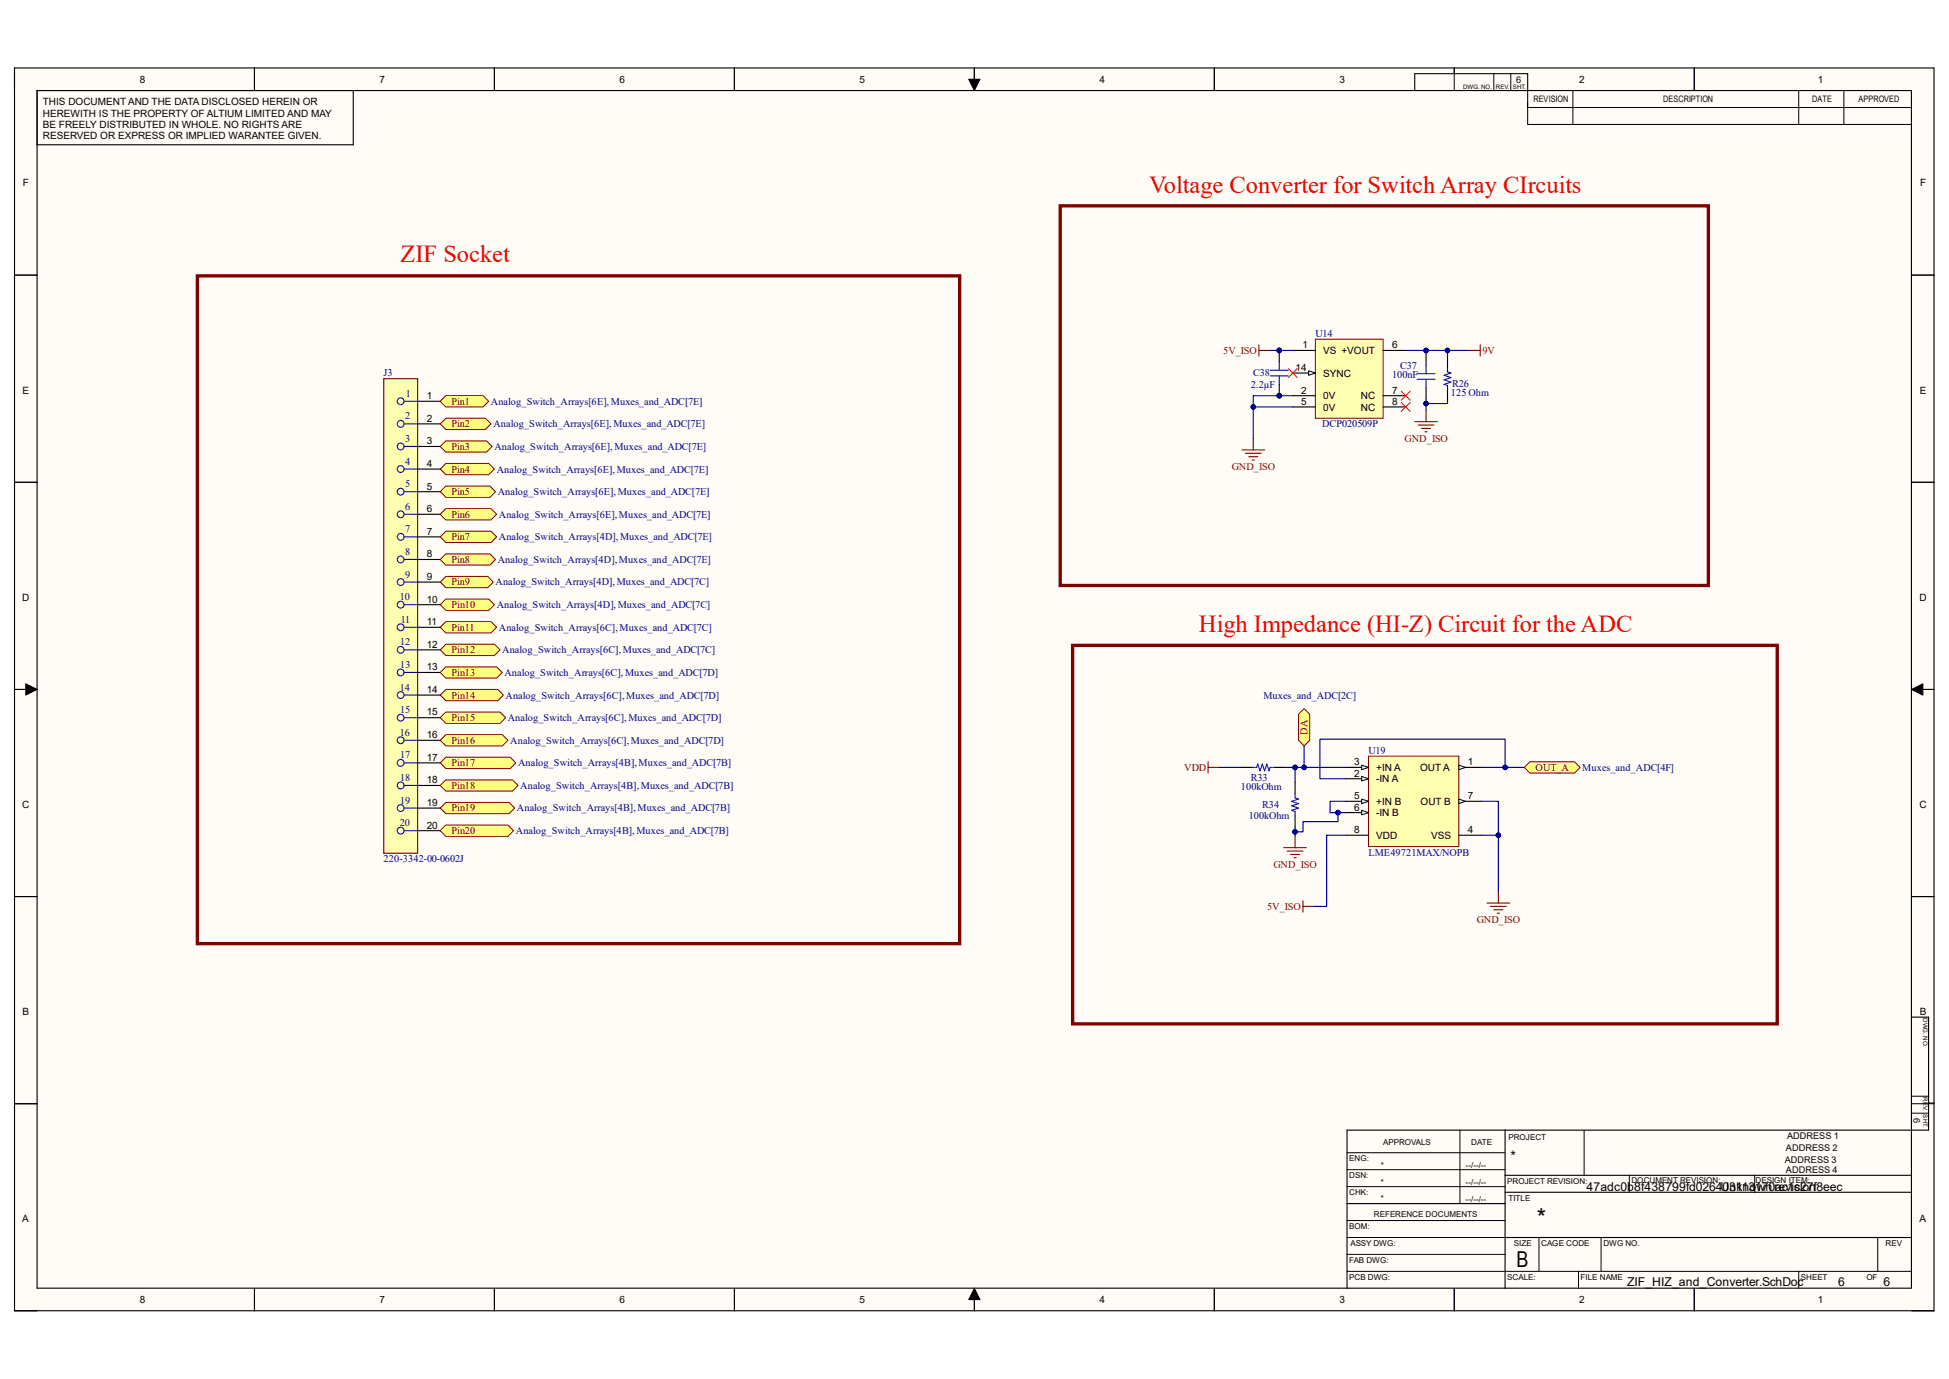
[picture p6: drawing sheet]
<svg xmlns="http://www.w3.org/2000/svg" width="297mm" height="210mm" viewBox="0 0 297 210" stroke-linecap="round" stroke-linejoin="round" font-family="sans-serif">
<g fill="#fffcf8">
<path d="M2.2 10.4h292.6v189.2h-292.6z" fill-rule="evenodd"/>
<path d="M5.7 13.8h285.6v182.4h-285.6z" fill-rule="evenodd"/>
</g>
<g fill="none" stroke="#000" stroke-width=".15">
<path d="M2.2 10.3v3.5M38.8 10.3v3.5M75.3 10.3v3.5M111.9 10.4v3.4M147.6 12.1h1.7l-.8 1.7zM148.5 10.4v3.4M185 10.4v3.4M221.6 10.4v3.4M227.6 11.2v2.6M230.2 11.2v2.6M232.8 13.8v5.2h58.5M232.8 16.4h58.5"/>
<path d="M239.7 13.8v5.2M258.2 10.4v3.4M274.1 13.8v5.2M281 13.8v5.2M2.2 41.9h3.4M291.3 41.9h3.5M2.2 73.4h3.4M291.3 73.4h3.5M2.2 105h3.4M3.9 104.1l1.7 .9-1.7 .9zM291.3 105l1.7-.9v1.8zM291.3 105h3.5"/>
<path d="M2.2 136.5h3.4M291.3 136.5h3.5M2.2 168.1h3.4M205.3 178.1h24.1M205.3 175.6h24.1M222.5 172.1v11.2M241.4 172.1v6.9M248.3 179v2.6M267.4 179v2.6M291.3 168.1h3.5M291.3 169.5h2.6M291.3 167h2.6"/>
<path d="M2.2 196.2v3.4h3.5M38.8 196.2v3.4M75.3 196.2v3.4M111.9 196.2v3.4M148.5 196.2l.8 1.7h-1.7zM148.5 196.2v3.4M185 196.2v3.4M205.3 193.6h86M205.3 180.7h24.1M205.3 188.5h24.1M205.3 185.9h24.1M205.3 191h24.1"/>
<path d="M221.6 196.2v3.4M234.5 188.5v5.1M240.5 193.6v2.6M244 188.5v5.1M258.2 196.2v3.4M274.1 193.6v2.6M286.2 188.5v5.1M291.3 199.6h3.5"/>
</g>
<g fill="none" stroke="#000" stroke-width=".17">
<path d="M2.2 10.4h292.5v189.2h-292.5zM5.6 13.8h285.7v182.4h-285.6zM38.8 10.3v3.5M53.8 13.8v8.3h-48.2M75.3 10.3v3.5M111.9 10.4v3.4M148.5 10.4v3.4M185 10.4v3.4M215.6 13.8v-2.6h17.2v2.6M221.6 10.4v.8M258.2 10.4v3.4M2.2 41.9h3.4"/>
<path d="M291.3 41.9h3.5M2.2 73.4h3.4M291.3 73.4h3.5M2.2 105h3.4M291.3 105h3.5M2.2 136.5h3.4M291.3 136.5h3.5M291.3 154.9h2.6v17.2h-88.6v24.1M2.2 168.1h3.4M229.4 179h61.9M229.4 172.1v24.1M293.9 168h.9"/>
<path d="M38.8 196.2v3.4M75.3 196.2v3.4M111.9 196.2v3.4M148.5 196.2v3.4M185 196.2v3.4M205.3 183.3h24.1M221.6 196.2v3.4M229.4 181.6h61.9M229.4 188.5h61.9M258.2 196.2v3.4"/>
</g>
<path d="M147.6 12.1h1.7l-.8 1.7zM3.9 104.1l1.7 .9-1.7 .9zM291.3 105l1.7-.9v1.8zM148.5 196.2l.8 1.7h-1.7z" fill="#000"/>
<path d="M58.5 57.7h5.1v72.3h-5.1z" fill-rule="evenodd" fill="#ffffb0"/>
<path d="M58.5 57.7h5.1v72.3h-5.1z" fill="none" stroke="#800000" stroke-width=".17"/>
<g fill="none" stroke="#00f" stroke-width=".17">
<path d="M61.6 61.1h2M61.6 64.6h2M61.6 68h2M61.6 71.4h2M61.6 74.9h2M61.6 78.3h2M61.6 81.8h2M61.6 85.2h2M61.6 88.7h2M61.6 92.1h2M61.6 95.5h2M61.6 99h2"/>
<path d="M61.6 102.4h2M61.6 105.9h2M61.6 109.3h2M61.6 112.7h2M61.6 116.2h2M61.6 119.6h2M61.6 123.1h2M61.6 126.5h2"/>
<circle cx="61.1" cy="74.9" r=".52"/>
<circle cx="61.1" cy="61.1" r=".52"/>
<circle cx="61.1" cy="68" r=".52"/>
<circle cx="61.1" cy="64.6" r=".52"/>
<circle cx="61.1" cy="71.4" r=".52"/>
<circle cx="61.1" cy="78.3" r=".52"/>
<circle cx="61.1" cy="92.1" r=".52"/>
<circle cx="61.1" cy="81.8" r=".52"/>
<circle cx="61.1" cy="95.5" r=".52"/>
<circle cx="61.1" cy="99" r=".52"/>
<circle cx="61.1" cy="88.6" r=".52"/>
<circle cx="61.1" cy="85.2" r=".52"/>
<circle cx="61.1" cy="119.6" r=".52"/>
<circle cx="61.1" cy="105.9" r=".52"/>
<circle cx="61.1" cy="109.3" r=".52"/>
<circle cx="61.1" cy="116.2" r=".52"/>
<circle cx="61.1" cy="112.7" r=".52"/>
<circle cx="61.1" cy="102.4" r=".52"/>
<circle cx="61.1" cy="123.1" r=".52"/>
<circle cx="61.1" cy="126.5" r=".52"/>
</g>
<g fill="none" stroke="#000" stroke-width=".17">
<path d="M63.6 61.1h3.5M63.6 64.6h3.5M63.6 68h3.5M63.6 71.4h3.5M63.6 74.9h3.5M63.6 78.3h3.5M63.6 81.8h3.5M63.6 85.2h3.5M63.6 88.7h3.5M63.6 92.1h3.5M63.6 95.5h3.5M63.6 99h3.5"/>
<path d="M63.6 102.4h3.5M63.6 105.9h3.5M63.6 109.3h3.5M63.6 112.7h3.5M63.6 116.2h3.5M63.6 119.6h3.5M63.6 123.1h3.5M63.6 126.5h3.5"/>
</g>
<path d="M67.1 61.1l.8-.8h5.7l.9 .8-.9 .9h-5.7z" fill-rule="evenodd" fill="#ffff80"/>
<path d="M67.1 61.1l.8-.8h5.7l.9 .8-.9 .9h-5.7z" fill="none" stroke="#800000" stroke-width=".15"/>
<path d="M67.1 64.6l.8-.9h6.1l.8 .9-.8 .8h-6.1z" fill-rule="evenodd" fill="#ffff80"/>
<path d="M67.1 64.6l.8-.9h6.1l.8 .9-.8 .8h-6.1z" fill="none" stroke="#800000" stroke-width=".15"/>
<path d="M67.1 68l.8-.9h6.2l.9 .9-.9 .9h-6.2z" fill-rule="evenodd" fill="#ffff80"/>
<path d="M67.1 68l.8-.9h6.2l.9 .9-.9 .9h-6.2z" fill="none" stroke="#800000" stroke-width=".15"/>
<path d="M67.1 71.4l.8-.8h6.6l.8 .8-.8 .9h-6.6z" fill-rule="evenodd" fill="#ffff80"/>
<path d="M67.1 71.4l.8-.8h6.6l.8 .8-.8 .9h-6.6z" fill="none" stroke="#800000" stroke-width=".15"/>
<path d="M67.1 74.9l.8-.9h6.8l.8 .9-.8 .8h-6.8z" fill-rule="evenodd" fill="#ffff80"/>
<path d="M67.1 74.9l.8-.9h6.8l.8 .9-.8 .8h-6.8z" fill="none" stroke="#800000" stroke-width=".15"/>
<path d="M67.9 77.5h6.9l.9 .8-.9 .9h-6.9l-.8-.9z" fill-rule="evenodd" fill="#ffff80"/>
<path d="M67.9 77.5h6.9l.9 .8-.9 .9h-6.9l-.8-.9z" fill="none" stroke="#800000" stroke-width=".15"/>
<path d="M67.1 81.8l.8-.9h6.9l.9 .9-.9 .8h-6.9z" fill-rule="evenodd" fill="#ffff80"/>
<path d="M67.1 81.8l.8-.9h6.9l.9 .9-.9 .8h-6.9z" fill="none" stroke="#800000" stroke-width=".15"/>
<path d="M67.1 85.2l.8-.9h6.8l.8 .9-.8 .9h-6.8z" fill-rule="evenodd" fill="#ffff80"/>
<path d="M67.1 85.2l.8-.9h6.8l.8 .9-.8 .9h-6.8z" fill="none" stroke="#800000" stroke-width=".15"/>
<path d="M67.9 87.8h6.4l.9 .9-.9 .8h-6.4l-.8-.8z" fill-rule="evenodd" fill="#ffff80"/>
<path d="M67.9 87.8h6.4l.9 .9-.9 .8h-6.4l-.8-.8z" fill="none" stroke="#800000" stroke-width=".15"/>
<path d="M67.1 92.1l.8-.9h6.6l.8 .9-.8 .9h-6.6z" fill-rule="evenodd" fill="#ffff80"/>
<path d="M67.1 92.1l.8-.9h6.6l.8 .9-.8 .9h-6.6z" fill="none" stroke="#800000" stroke-width=".15"/>
<path d="M67.1 95.5l.8-.8h6.9l.9 .8-.9 .9h-6.9z" fill-rule="evenodd" fill="#ffff80"/>
<path d="M67.1 95.5l.8-.8h6.9l.9 .8-.9 .9h-6.9z" fill="none" stroke="#800000" stroke-width=".15"/>
<path d="M67.1 99l.8-.9h7.4l.9 .9-.9 .8h-7.4z" fill-rule="evenodd" fill="#ffff80"/>
<path d="M67.1 99l.8-.9h7.4l.9 .9-.9 .8h-7.4z" fill="none" stroke="#800000" stroke-width=".15"/>
<path d="M67.1 102.4l.8-.8h7.8l.8 .8-.8 .9h-7.8z" fill-rule="evenodd" fill="#ffff80"/>
<path d="M67.1 102.4l.8-.8h7.8l.8 .8-.8 .9h-7.8z" fill="none" stroke="#800000" stroke-width=".15"/>
<path d="M67.9 105h8l.8 .9-.8 .8h-8l-.8-.8z" fill-rule="evenodd" fill="#ffff80"/>
<path d="M67.9 105h8l.8 .9-.8 .8h-8l-.8-.8z" fill="none" stroke="#800000" stroke-width=".15"/>
<path d="M67.1 109.3l.8-.9h8.3l.9 .9-.9 .9h-8.3z" fill-rule="evenodd" fill="#ffff80"/>
<path d="M67.1 109.3l.8-.9h8.3l.9 .9-.9 .9h-8.3z" fill="none" stroke="#800000" stroke-width=".15"/>
<path d="M67.9 111.9h8.6l.9 .8-.9 .9h-8.6l-.8-.9z" fill-rule="evenodd" fill="#ffff80"/>
<path d="M67.9 111.9h8.6l.9 .8-.9 .9h-8.6l-.8-.9z" fill="none" stroke="#800000" stroke-width=".15"/>
<path d="M67.9 115.3h9.9l.8 .9-.8 .8h-9.9l-.8-.8z" fill-rule="evenodd" fill="#ffff80"/>
<path d="M67.9 115.3h9.9l.8 .9-.8 .8h-9.9l-.8-.8z" fill="none" stroke="#800000" stroke-width=".15"/>
<path d="M67.1 119.6l.8-.8h10.2l.9 .8-.9 .9h-10.2z" fill-rule="evenodd" fill="#ffff80"/>
<path d="M67.1 119.6l.8-.8h10.2l.9 .8-.9 .9h-10.2z" fill="none" stroke="#800000" stroke-width=".15"/>
<path d="M67.9 122.2h9.7l.8 .9-.8 .8h-9.7l-.8-.8z" fill-rule="evenodd" fill="#ffff80"/>
<path d="M67.9 122.2h9.7l.8 .9-.8 .8h-9.7l-.8-.8z" fill="none" stroke="#800000" stroke-width=".15"/>
<path d="M67.1 126.5l.8-.8h9.5l.9 .8-.9 .9h-9.5z" fill-rule="evenodd" fill="#ffff80"/>
<path d="M67.1 126.5l.8-.8h9.5l.9 .8-.9 .9h-9.5z" fill="none" stroke="#800000" stroke-width=".15"/>
<path d="M200.4 51.7h10.4v12h-10.4z" fill-rule="evenodd" fill="#ffffb0"/>
<path d="M200.4 51.7h10.4v12h-10.4z" fill="none" stroke="#800000" stroke-width=".15"/>
<path d="M197 53.4h3.4M197 56.8h3.4M210.8 53.4h3.4M197 60.3h3.4M197 62h3.4M210.8 60.3h3.4M210.8 62h3.4" fill="none" stroke="#000" stroke-width=".17"/>
<path d="M199.4 56.5l1 .3-1 .4z" fill="#f8fcff"/>
<path d="M199.4 56.5l1 .3-1 .4z" fill="none" stroke="#000" stroke-width=".15"/>
<g fill="none" stroke="#800000" stroke-width=".17">
<path d="M191.8 52.5v1.7M191.8 53.4h1.8M223.9 53.4h1.7M225.6 52.5v1.7M189.3 68.5h3.4M189.8 69h2.4M190.3 69.6h1.4M190.8 70.1h.4M191 66.8v1.7M215.6 64.2h3.4M216.1 64.7h2.4M216.6 65.2h1.4"/>
<path d="M217.1 65.8h.4M217.3 62.5v1.7"/>
</g>
<path d="M196.3 56.1l1.4 1.4M197.7 56.1l-1.4 1.4M213.5 59.6l1.4 1.3M214.9 59.6l-1.4 1.3M213.5 61.3l1.4 1.4M214.9 61.3l-1.4 1.4" fill="none" stroke="#f00" stroke-width=".15"/>
<path d="M217.3 53.9v1.7M217.3 59.1v1.7" fill="none" stroke="#000" stroke-width=".17"/>
<path d="M215.9 56.9h2.8M215.9 57.8h2.8M217.3 55.6v1.3M217.3 57.8v1.3" fill="none" stroke="#00f" stroke-width=".17"/>
<circle cx="195" cy="60.3" r=".34" fill="#000080"/>
<circle cx="195" cy="60.3" r=".34" fill="none" stroke="#000080" stroke-width=".15"/>
<circle cx="195" cy="53.4" r=".34" fill="#000080"/>
<circle cx="195" cy="53.4" r=".34" fill="none" stroke="#000080" stroke-width=".15"/>
<path d="M194.9 58.5v1.8" fill="none" stroke="#000" stroke-width=".17"/>
<circle cx="195" cy="60.3" r=".34" fill="#000080"/>
<circle cx="195" cy="60.3" r=".34" fill="none" stroke="#000080" stroke-width=".15"/>
<path d="M194.9 53.4v1.7" fill="none" stroke="#000" stroke-width=".17"/>
<circle cx="195" cy="53.4" r=".34" fill="#000080"/>
<circle cx="195" cy="53.4" r=".34" fill="none" stroke="#000080" stroke-width=".15"/>
<path d="M193.6 56.4h2.7M193.6 57.2h2.7M194.9 55.1v1.3M194.9 57.2v1.3M220.6 56v.6l.5 .2-1 .4 1 .3-1 .3 1 .4-1 .3 .5 .2v.7" fill="none" stroke="#00f" stroke-width=".17"/>
<path d="M220.6 54.2v1.8M220.6 59.4v1.7" fill="none" stroke="#000" stroke-width=".17"/>
<path d="M197 60.3h-6v1.7" fill="none" stroke="#000080" stroke-width=".17"/>
<circle cx="191" cy="62" r=".34" fill="#000080"/>
<circle cx="191" cy="62" r=".34" fill="none" stroke="#000080" stroke-width=".15"/>
<circle cx="195" cy="60.3" r=".34" fill="#000080"/>
<circle cx="195" cy="60.3" r=".34" fill="none" stroke="#000080" stroke-width=".15"/>
<path d="M197 62h-6v4.8" fill="none" stroke="#000080" stroke-width=".17"/>
<circle cx="191" cy="62" r=".34" fill="#000080"/>
<circle cx="191" cy="62" r=".34" fill="none" stroke="#000080" stroke-width=".15"/>
<path d="M193.6 53.4h3.4" fill="none" stroke="#000080" stroke-width=".17"/>
<circle cx="195" cy="53.4" r=".34" fill="#000080"/>
<circle cx="195" cy="53.4" r=".34" fill="none" stroke="#000080" stroke-width=".15"/>
<path d="M214.2 53.4h9.7" fill="none" stroke="#000080" stroke-width=".17"/>
<circle cx="217.3" cy="53.4" r=".34" fill="#000080"/>
<circle cx="217.3" cy="53.4" r=".34" fill="none" stroke="#000080" stroke-width=".15"/>
<circle cx="220.6" cy="53.4" r=".34" fill="#000080"/>
<circle cx="220.6" cy="53.4" r=".34" fill="none" stroke="#000080" stroke-width=".15"/>
<path d="M217.3 53.4v.5" fill="none" stroke="#000080" stroke-width=".17"/>
<circle cx="217.3" cy="53.4" r=".34" fill="#000080"/>
<circle cx="217.3" cy="53.4" r=".34" fill="none" stroke="#000080" stroke-width=".15"/>
<path d="M220.6 53.4v.8" fill="none" stroke="#000080" stroke-width=".17"/>
<circle cx="220.6" cy="53.4" r=".34" fill="#000080"/>
<circle cx="220.6" cy="53.4" r=".34" fill="none" stroke="#000080" stroke-width=".15"/>
<path d="M217.3 60.8v1.7" fill="none" stroke="#000080" stroke-width=".17"/>
<circle cx="217.3" cy="61.5" r=".34" fill="#000080"/>
<circle cx="217.3" cy="61.5" r=".34" fill="none" stroke="#000080" stroke-width=".15"/>
<path d="M220.6 61.1v.4h-3.3" fill="none" stroke="#000080" stroke-width=".17"/>
<circle cx="217.3" cy="61.5" r=".34" fill="#000080"/>
<circle cx="217.3" cy="61.5" r=".34" fill="none" stroke="#000080" stroke-width=".15"/>
<path d="M208.5 115.2h13.8v13.7h-13.8z" fill-rule="evenodd" fill="#ffffb0"/>
<path d="M208.5 115.2h13.8v13.7h-13.8z" fill="none" stroke="#800000" stroke-width=".15"/>
<path d="M205.1 118.6h3.4" fill="none" stroke="#000" stroke-width=".17"/>
<path d="M207.5 118.2l1 .4-1 .3z" fill="#f8fcff"/>
<path d="M207.5 118.2l1 .4-1 .3z" fill="none" stroke="#000" stroke-width=".15"/>
<path d="M222.3 116.9h3.5" fill="none" stroke="#000" stroke-width=".17"/>
<path d="M222.3 116.5l1 .4-1 .3z" fill="#f8fcff"/>
<path d="M222.3 116.5l1 .4-1 .3z" fill="none" stroke="#000" stroke-width=".15"/>
<path d="M222.3 127.2h3.5M222.3 122h3.5" fill="none" stroke="#000" stroke-width=".17"/>
<path d="M222.3 121.7l1 .3-1 .4z" fill="#f8fcff"/>
<path d="M222.3 121.7l1 .3-1 .4z" fill="none" stroke="#000" stroke-width=".15"/>
<path d="M205.1 116.9h3.4M205.1 127.2h3.4" fill="none" stroke="#000" stroke-width=".17"/>
<path d="M207.5 116.5l1 .4-1 .3z" fill="#f8fcff"/>
<path d="M207.5 116.5l1 .4-1 .3z" fill="none" stroke="#000" stroke-width=".15"/>
<path d="M205.1 123.8h3.4" fill="none" stroke="#000" stroke-width=".17"/>
<path d="M207.5 123.4l1 .4-1 .3z" fill="#f8fcff"/>
<path d="M207.5 123.4l1 .4-1 .3z" fill="none" stroke="#000" stroke-width=".15"/>
<path d="M205.1 122h3.4" fill="none" stroke="#000" stroke-width=".17"/>
<path d="M207.5 121.7l1 .3-1 .4z" fill="#f8fcff"/>
<path d="M207.5 121.7l1 .3-1 .4z" fill="none" stroke="#000" stroke-width=".15"/>
<g fill="none" stroke="#800000" stroke-width=".17">
<path d="M184.1 116v1.7M184.1 116.9h1.7M195.6 129.1h3.5M196.2 129.6h2.4M196.7 130.1h1.3M197.2 130.6h.3M197.4 127.4v1.7M198.6 138h1.7M198.6 137.2v1.7M226.6 137.5h3.4M227.1 138h2.4M227.6 138.6h1.4"/>
<path d="M228.2 139.1h.3M228.3 135.8v1.7"/>
</g>
<path d="M189.1 116.9h1.7M194.3 116.9h1.7M197.4 119.1v1.7M197.4 124.3v1.7" fill="none" stroke="#000" stroke-width=".17"/>
<path d="M190.8 116.9h.7l.2-.5 .3 1 .4-1 .3 1 .4-1 .3 1 .2-.5h.7M197.4 120.8v.7l.5 .2-1.1 .3 1.1 .4-1.1 .3 1.1 .4-1.1 .3 .6 .2v.7" fill="none" stroke="#00f" stroke-width=".17"/>
<path d="M185.8 116.9h3.3M225.8 127.2h2.5v8.6" fill="none" stroke="#000080" stroke-width=".17"/>
<circle cx="228.3" cy="127.2" r=".34" fill="#000080"/>
<circle cx="228.3" cy="127.2" r=".34" fill="none" stroke="#000080" stroke-width=".15"/>
<path d="M225.8 116.9h3.6v-4.3h-28.3v6h4M205.1 127.2h-2.9v10.8h-1.9" fill="none" stroke="#000080" stroke-width=".17"/>
<circle cx="229.4" cy="116.9" r=".34" fill="#000080"/>
<circle cx="229.4" cy="116.9" r=".34" fill="none" stroke="#000080" stroke-width=".15"/>
<path d="M205.1 122h-2.4v1.8h2.4" fill="none" stroke="#000080" stroke-width=".17"/>
<circle cx="203.9" cy="123.8" r=".34" fill="#000080"/>
<circle cx="203.9" cy="123.8" r=".34" fill="none" stroke="#000080" stroke-width=".15"/>
<path d="M197.4 126v1.4" fill="none" stroke="#000080" stroke-width=".17"/>
<circle cx="197.4" cy="126.7" r=".34" fill="#000080"/>
<circle cx="197.4" cy="126.7" r=".34" fill="none" stroke="#000080" stroke-width=".15"/>
<path d="M229.4 116.9h2.9" fill="none" stroke="#000080" stroke-width=".17"/>
<circle cx="229.4" cy="116.9" r=".34" fill="#000080"/>
<circle cx="229.4" cy="116.9" r=".34" fill="none" stroke="#000080" stroke-width=".15"/>
<path d="M197.4 116.9v2.2" fill="none" stroke="#000080" stroke-width=".17"/>
<circle cx="197.4" cy="116.9" r=".34" fill="#000080"/>
<circle cx="197.4" cy="116.9" r=".34" fill="none" stroke="#000080" stroke-width=".15"/>
<path d="M196 116.9h9.1" fill="none" stroke="#000080" stroke-width=".17"/>
<circle cx="197.4" cy="116.9" r=".34" fill="#000080"/>
<circle cx="197.4" cy="116.9" r=".34" fill="none" stroke="#000080" stroke-width=".15"/>
<circle cx="198.7" cy="116.9" r=".34" fill="#000080"/>
<circle cx="198.7" cy="116.9" r=".34" fill="none" stroke="#000080" stroke-width=".15"/>
<path d="M198.7 113.6v3.3" fill="none" stroke="#000080" stroke-width=".17"/>
<circle cx="198.7" cy="116.9" r=".34" fill="#000080"/>
<circle cx="198.7" cy="116.9" r=".34" fill="none" stroke="#000080" stroke-width=".15"/>
<path d="M203.9 123.8v1.3h-5.3v1.6h-1.2" fill="none" stroke="#000080" stroke-width=".17"/>
<circle cx="203.9" cy="123.8" r=".34" fill="#000080"/>
<circle cx="203.9" cy="123.8" r=".34" fill="none" stroke="#000080" stroke-width=".15"/>
<circle cx="197.4" cy="126.7" r=".34" fill="#000080"/>
<circle cx="197.4" cy="126.7" r=".34" fill="none" stroke="#000080" stroke-width=".15"/>
<path d="M225.8 122h2.5v5.2" fill="none" stroke="#000080" stroke-width=".17"/>
<circle cx="228.3" cy="127.2" r=".34" fill="#000080"/>
<circle cx="228.3" cy="127.2" r=".34" fill="none" stroke="#000080" stroke-width=".15"/>
<path d="M161.6 31.3h98.7v57.9h-98.7zM30.1 42h116.1v101.7h-116.1zM163.5 98.3h107.3v57.6h-107.3z" fill="none" stroke="#800000" stroke-width=".51"/>
<path d="M197.9 108.8l.8-.9 .9 .9v3.9l-.9 .9-.8-.9z" fill-rule="evenodd" fill="#ffff80"/>
<path d="M197.9 108.8l.8-.9 .9 .9v3.9l-.9 .9-.8-.9z" fill="none" stroke="#800000" stroke-width=".15"/>
<path d="M232.3 116.9l.9-.9h6.7l.9 .9-.9 .8h-6.7z" fill-rule="evenodd" fill="#ffff80"/>
<path d="M232.3 116.9l.9-.9h6.7l.9 .9-.9 .8h-6.7z" fill="none" stroke="#800000" stroke-width=".15"/>
<g font-size="3.7" fill="#f00">
<text x="175.1" y="29.3">Voltage Converter for Switch Array CIrcuits</text>
<text x="61" y="39.8">ZIF Socket</text>
<text x="182.7" y="96.3">High Impedance (HI-Z) Circuit for the ADC</text>
</g>
<text font-size="3.7" x="234.2" y="186.6">*</text>
<text font-size="3.3" x="231.1" y="192.9">B</text>
<text font-size="2.2" x="230.2" y="176.8">*</text>
<g font-size="1.9">
<text x="241.8" y="181.4">47adc0b8f438799fd026403113170ac1c27f8eec</text>
<text x="262.2" y="181.4">Unknown revision</text>
<text x="247.9" y="195.8">ZIF_HIZ_and_Converter.SchDoc</text>
<text x="280.1" y="195.8">6</text>
<text x="287" y="195.8">6</text>
</g>
<g font-size="1.6" fill="#800000">
<text x="186.4" y="53.9">5V_ISO</text>
<text x="225.9" y="53.9">9V</text>
<text x="68.8" y="61.6">Pin1</text>
<text x="68.8" y="65.1">Pin2</text>
<text x="68.8" y="68.5">Pin3</text>
<text x="68.8" y="72">Pin4</text>
<text x="187.7" y="71.6">GND_ISO</text>
<text x="214" y="67.3">GND_ISO</text>
<text x="68.8" y="75.4">Pin5</text>
<text x="68.8" y="78.9">Pin6</text>
<text x="68.8" y="82.3">Pin7</text>
<text x="68.8" y="85.7">Pin8</text>
<text x="68.8" y="89.2">Pin9</text>
<text x="68.8" y="92.6">Pin10</text>
<text x="68.8" y="96.1">Pin11</text>
<text x="68.8" y="99.5">Pin12</text>
<text x="68.8" y="103">Pin13</text>
<text x="68.8" y="106.4">Pin14</text>
<text x="68.8" y="109.8">Pin15</text>
<text x="68.8" y="113.3">Pin16</text>
<text x="199.3" y="111.9" transform="rotate(-90 199.3 111.9)">DA</text>
<text x="68.8" y="116.7">Pin17</text>
<text x="180.5" y="117.4">VDD</text>
<text x="234" y="117.4">OUT_A</text>
<text x="68.8" y="120.1">Pin18</text>
<text x="68.8" y="123.6">Pin19</text>
<text x="68.8" y="127">Pin20</text>
<text x="194.1" y="132.2">GND_ISO</text>
<text x="193.1" y="138.6">5V_ISO</text>
<text x="225" y="140.6">GND_ISO</text>
</g>
<g font-size="1.6" fill="#000080">
<text x="200.4" y="51.3">U14</text>
<text x="58.5" y="57.3">J3</text>
<text x="190.6" y="59.1">2.2µF</text>
<text x="191" y="57.3">C38</text>
<text x="212.1" y="57.5">100nF</text>
<text x="213.4" y="56.1">C37</text>
<text x="221.3" y="58.9">R26</text>
<text x="61.7" y="63.9">2</text>
<text x="61.8" y="60.5">1</text>
<text x="74.8" y="61.6">Analog_Switch_Arrays[6E], Muxes_and_ADC[7E]</text>
<text x="75.2" y="65.1">Analog_Switch_Arrays[6E], Muxes_and_ADC[7E]</text>
<text x="201.5" y="65.1">DCP020509P</text>
<text x="221.1" y="60.3">125 Ohm</text>
<text x="61.7" y="70.8">4</text>
<text x="61.8" y="67.3">3</text>
<text x="75.4" y="68.5">Analog_Switch_Arrays[6E], Muxes_and_ADC[7E]</text>
<text x="75.7" y="72">Analog_Switch_Arrays[6E], Muxes_and_ADC[7E]</text>
<text x="61.7" y="77.6">6</text>
<text x="61.8" y="74.2">5</text>
<text x="75.9" y="75.4">Analog_Switch_Arrays[6E], Muxes_and_ADC[7E]</text>
<text x="61.7" y="81.1">7</text>
<text x="76" y="78.9">Analog_Switch_Arrays[6E], Muxes_and_ADC[7E]</text>
<text x="76" y="82.3">Analog_Switch_Arrays[4D], Muxes_and_ADC[7E]</text>
<text x="61.7" y="88">9</text>
<text x="61.8" y="84.5">8</text>
<text x="75.5" y="89.2">Analog_Switch_Arrays[4D], Muxes_and_ADC[7C]</text>
<text x="75.9" y="85.7">Analog_Switch_Arrays[4D], Muxes_and_ADC[7E]</text>
<text x="60.9" y="91.4">10</text>
<text x="61.1" y="94.9">11</text>
<text x="75.7" y="92.6">Analog_Switch_Arrays[4D], Muxes_and_ADC[7C]</text>
<text x="61" y="98.3">12</text>
<text x="61" y="101.7">13</text>
<text x="76" y="96.1">Analog_Switch_Arrays[6C], Muxes_and_ADC[7C]</text>
<text x="76.5" y="99.5">Analog_Switch_Arrays[6C], Muxes_and_ADC[7C]</text>
<text x="60.9" y="105.2">14</text>
<text x="76.9" y="103">Analog_Switch_Arrays[6C], Muxes_and_ADC[7D]</text>
<text x="77" y="106.4">Analog_Switch_Arrays[6C], Muxes_and_ADC[7D]</text>
<text x="192.5" y="106.4">Muxes_and_ADC[2C]</text>
<text x="60.9" y="112.1">16</text>
<text x="61" y="108.6">15</text>
<text x="77.4" y="109.8">Analog_Switch_Arrays[6C], Muxes_and_ADC[7D]</text>
<text x="77.8" y="113.3">Analog_Switch_Arrays[6C], Muxes_and_ADC[7D]</text>
<text x="61" y="115.5">17</text>
<text x="61" y="119">18</text>
<text x="79" y="116.7">Analog_Switch_Arrays[4B], Muxes_and_ADC[7B]</text>
<text x="190.6" y="119">R33</text>
<text x="208.5" y="114.8">U19</text>
<text x="241.1" y="117.4">Muxes_and_ADC[4F]</text>
<text x="60.9" y="125.8">20</text>
<text x="61" y="122.4">19</text>
<text x="78.8" y="123.6">Analog_Switch_Arrays[4B], Muxes_and_ADC[7B]</text>
<text x="79.3" y="120.1">Analog_Switch_Arrays[4B], Muxes_and_ADC[7B]</text>
<text x="189.1" y="120.3">100kOhm</text>
<text x="190.3" y="124.8">100kOhm</text>
<text x="192.4" y="123.1">R34</text>
<text x="58.5" y="131.3">220-3342-00-0602J</text>
<text x="78.6" y="127">Analog_Switch_Arrays[4B], Muxes_and_ADC[7B]</text>
<text x="208.5" y="130.3">LME49721MAX/NOPB</text>
</g>
<g font-size="1.5">
<text x="6.5" y="16">THIS DOCUMENT AND THE DATA DISCLOSED HEREIN OR</text>
<text x="6.5" y="17.8">HEREWITH IS THE PROPERTY OF ALTIUM LIMITED AND MAY</text>
<text x="21.3" y="12.6">8</text>
<text x="57.8" y="12.6">7</text>
<text x="94.4" y="12.6">6</text>
<text x="131" y="12.6">5</text>
<text x="167.6" y="12.6">4</text>
<text x="204.1" y="12.6">3</text>
<text x="240.7" y="12.6">2</text>
<text x="277" y="12.6">1</text>
<text x="6.5" y="19.5">BE FREELY DISTRIBUTED IN WHOLE. NO RIGHTS ARE</text>
<text x="6.5" y="21.2">RESERVED OR EXPRESS OR IMPLIED WARANTEE GIVEN.</text>
<text x="3.5" y="28.4">F</text>
<text x="292.6" y="28.4">F</text>
<text x="198.5" y="53">1</text>
<text x="201.6" y="53.9">VS +VOUT</text>
<text x="212.1" y="53">6</text>
<text x="3.4" y="59.9">E</text>
<text x="197.4" y="56.5">14</text>
<text x="198.3" y="59.9">2</text>
<text x="201.6" y="57.4">SYNC</text>
<text x="212.1" y="59.9">7</text>
<text x="292.6" y="59.9">E</text>
<text x="65" y="60.8">1</text>
<text x="65" y="64.2">2</text>
<text x="198.3" y="61.6">5</text>
<text x="201.6" y="60.8">0V</text>
<text x="201.6" y="62.5">0V</text>
<text x="207.4" y="60.8">NC</text>
<text x="207.4" y="62.5">NC</text>
<text x="212.1" y="61.6">8</text>
<text x="65" y="67.7">3</text>
<text x="65" y="71.1">4</text>
<text x="65" y="74.5">5</text>
<text x="65" y="78">6</text>
<text x="65" y="81.4">7</text>
<text x="65" y="84.9">8</text>
<text x="65" y="88.3">9</text>
<text x="3.4" y="91.5">D</text>
<text x="65" y="91.8">10</text>
<text x="65" y="95.2">11</text>
<text x="292.5" y="91.5">D</text>
<text x="65" y="98.6">12</text>
<text x="65" y="102.1">13</text>
<text x="65" y="105.5">14</text>
<text x="65" y="109">15</text>
<text x="65" y="112.4">16</text>
<text x="65" y="115.9">17</text>
<text x="65" y="119.3">18</text>
<text x="206.4" y="118.3">2</text>
<text x="206.4" y="116.5">3</text>
<text x="209.7" y="119.1">-IN A</text>
<text x="209.7" y="117.4">+IN A</text>
<text x="216.4" y="117.4">OUT A</text>
<text x="223.7" y="116.5">1</text>
<text x="3.4" y="123">C</text>
<text x="65" y="122.7">19</text>
<text x="206.4" y="123.4">6</text>
<text x="206.4" y="121.7">5</text>
<text x="209.7" y="124.3">-IN B</text>
<text x="209.7" y="122.6">+IN B</text>
<text x="216.5" y="122.6">OUT B</text>
<text x="223.7" y="121.7">7</text>
<text x="292.5" y="123">C</text>
<text x="65" y="126.2">20</text>
<text x="206.4" y="126.9">8</text>
<text x="209.7" y="127.7">VDD</text>
<text x="218.1" y="127.7">VSS</text>
<text x="223.7" y="126.9">4</text>
<text x="3.4" y="154.6">B</text>
<text x="292.6" y="154.6">B</text>
<text x="3.4" y="186.1">A</text>
<text x="292.5" y="186.1">A</text>
<text x="21.3" y="198.5">8</text>
<text x="57.8" y="198.5">7</text>
<text x="94.4" y="198.5">6</text>
<text x="131" y="198.5">5</text>
<text x="167.6" y="198.5">4</text>
<text x="204.1" y="198.5">3</text>
<text x="240.7" y="198.5">2</text>
<text x="277" y="198.5">1</text>
</g>
<g font-size="1.4">
<text x="231.1" y="12.7">6</text>
<text x="233.7" y="15.6">REVISION</text>
<text x="253.4" y="15.6">DESCRIPTION</text>
<text x="276.2" y="15.6">DATE</text>
<text x="283.2" y="15.6">APPROVED</text>
<text x="272.3" y="173.5">ADDRESS 1</text>
<text x="291.6" y="170.2" transform="rotate(90 291.6 170.2)">6</text>
<text x="272" y="177.2">ADDRESS 3</text>
<text x="272.2" y="178.7">ADDRESS 4</text>
<text x="272.2" y="175.3">ADDRESS 2</text>
</g>
<g font-size="1.2">
<text x="229.9" y="173.6">PROJECT</text>
<text x="205.6" y="176.8">ENG:</text>
<text x="205.6" y="179.4">DSN:</text>
<text x="210.4" y="177.9">*</text>
<text x="210.8" y="174.4">APPROVALS</text>
<text x="223.4" y="177.9">--/--/--</text>
<text x="224.2" y="174.4">DATE</text>
<text x="205.6" y="182">CHK:</text>
<text x="209.4" y="185.3">REFERENCE DOCUMENTS</text>
<text x="210.4" y="180.5">*</text>
<text x="210.4" y="182.9">*</text>
<text x="223.4" y="180.5">--/--/--</text>
<text x="223.4" y="183">--/--/--</text>
<text x="229.7" y="180.3">PROJECT REVISION:</text>
<text x="229.9" y="182.9">TITLE</text>
<text x="248.6" y="180.1">DOCUMENT REVISION:</text>
<text x="267.5" y="180.1">DESIGN ITEM:</text>
<text x="205.6" y="187.2">BOM:</text>
<text x="205.8" y="189.7">ASSY DWG:</text>
<text x="230.7" y="189.7">SIZE</text>
<text x="234.9" y="189.7">CAGE CODE</text>
<text x="244.3" y="189.7">DWG NO.</text>
<text x="287.4" y="189.7">REV</text>
<text x="205.6" y="192.3">FAB DWG:</text>
<text x="205.6" y="194.9">PCB DWG:</text>
<text x="229.7" y="194.9">SCALE:</text>
<text x="240.9" y="194.9">FILE NAME</text>
<text x="274.5" y="194.9">SHEET</text>
<text x="284.4" y="194.9">OF</text>
</g>
<g font-size=".9">
<text x="223" y="13.6">DWG. NO.</text>
<text x="228" y="13.6">REV. SHT.</text>
<text x="293.1" y="155.1" transform="rotate(90 293.1 155.1)">DWG. NO.</text>
<text x="293.1" y="167.1" transform="rotate(90 293.1 167.1)">REV. SHT.</text>
</g>
</svg>
